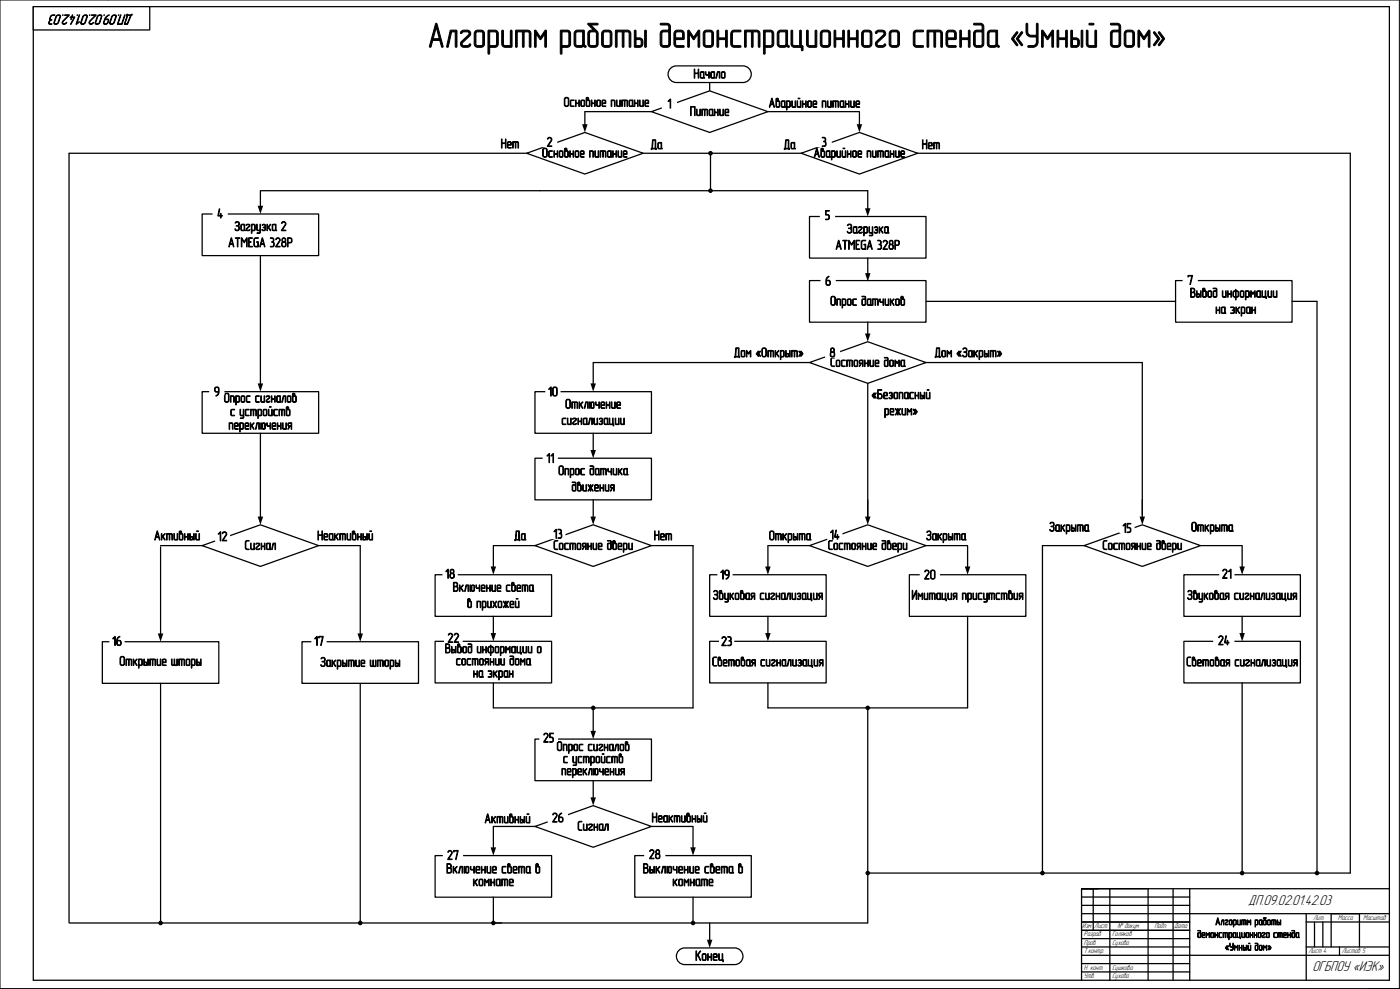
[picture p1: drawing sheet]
<svg xmlns="http://www.w3.org/2000/svg" width="841mm" height="594mm" viewBox="0 0 841 594" stroke-linecap="round" stroke-linejoin="round" font-family="sans-serif">
<path d="M403 41l3-1h41a5 5 0 0 1 4 5 5 5 0 0 1-4 5h-41a5 5 0 0 1-4-4 5 5 0 0 1 1-5zM427 50v5" fill="none" stroke="#000" stroke-width=".76"/>
<path d="M391 67l36-12 35 12-35 13z" fill-rule="evenodd" fill="#fff"/>
<path d="M352 67h39M391 67l36-12 35 12-35 13zM462 67h54" fill="none" stroke="#000" stroke-width=".76"/>
<path d="M317 92l35-12 34 12-34 13z" fill-rule="evenodd" fill="#fff"/>
<path d="M317 92l35-12 34 12-34 13z" fill="none" stroke="#000" stroke-width=".76"/>
<path d="M481 92l35-12 36 12-36 13z" fill-rule="evenodd" fill="#fff"/>
<path d="M481 92l35-12 36 12-36 13z" fill="none" stroke="#000" stroke-width=".76"/>
<path d="M122 129h70v25h-70z" fill-rule="evenodd" fill="#fff"/>
<path d="M122 129h70v25h-70z" fill="none" stroke="#000" stroke-width=".76"/>
<path d="M487 130h70v25h-70z" fill-rule="evenodd" fill="#fff"/>
<path d="M487 130h70v25h-70z" fill="none" stroke="#000" stroke-width=".76"/>
<path d="M487 169h70v25h-70z" fill-rule="evenodd" fill="#fff"/>
<path d="M487 169h70v25h-70z" fill="none" stroke="#000" stroke-width=".76"/>
<path d="M707 169h70v25h-70z" fill-rule="evenodd" fill="#fff"/>
<path d="M707 169h70v25h-70zM556 181h151" fill="none" stroke="#000" stroke-width=".76"/>
<path d="M487 218l35-13 34 13-34 12z" fill-rule="evenodd" fill="#fff"/>
<path d="M487 218l35-13 34 13-34 12z" fill="none" stroke="#000" stroke-width=".76"/>
<path d="M487 328l35-13 34 13-34 12z" fill-rule="evenodd" fill="#fff"/>
<path d="M487 328l35-13 34 13-34 12z" fill="none" stroke="#000" stroke-width=".76"/>
<path d="M427 345h70v25h-70z" fill-rule="evenodd" fill="#fff"/>
<path d="M427 345h70v25h-70z" fill="none" stroke="#000" stroke-width=".76"/>
<path d="M546 345h71v25h-71z" fill-rule="evenodd" fill="#fff"/>
<path d="M462 328h25M556 328h26M546 345h71v25h-71z" fill="none" stroke="#000" stroke-width=".76"/>
<path d="M427 385h70v25h-70z" fill-rule="evenodd" fill="#fff"/>
<path d="M356 218h131M556 218h130M427 385h70v25h-70z" fill="none" stroke="#000" stroke-width=".76"/>
<path d="M322 235h70v25h-70z" fill-rule="evenodd" fill="#fff"/>
<path d="M322 235h70v25h-70z" fill="none" stroke="#000" stroke-width=".76"/>
<path d="M322 275h70v25h-70z" fill-rule="evenodd" fill="#fff"/>
<path d="M322 275h70v25h-70z" fill="none" stroke="#000" stroke-width=".76"/>
<path d="M322 328l34-13 35 13-35 12z" fill-rule="evenodd" fill="#fff"/>
<path d="M322 328l34-13 35 13-35 12z" fill="none" stroke="#000" stroke-width=".76"/>
<path d="M262 345h70v25h-70z" fill-rule="evenodd" fill="#fff"/>
<path d="M262 345h70v25h-70z" fill="none" stroke="#000" stroke-width=".76"/>
<path d="M262 385h70v25h-70z" fill-rule="evenodd" fill="#fff"/>
<path d="M296 328h26M391 328h26M262 385h70v25h-70z" fill="none" stroke="#000" stroke-width=".76"/>
<path d="M322 444h70v25h-70z" fill-rule="evenodd" fill="#fff"/>
<path d="M322 444h70v25h-70z" fill="none" stroke="#000" stroke-width=".76"/>
<path d="M322 497l34-13 35 13-35 12z" fill-rule="evenodd" fill="#fff"/>
<path d="M322 497l34-13 35 13-35 12z" fill="none" stroke="#000" stroke-width=".76"/>
<path d="M262 514h70v25h-70z" fill-rule="evenodd" fill="#fff"/>
<path d="M296 497h26M391 497h26M262 514h70v25h-70z" fill="none" stroke="#000" stroke-width=".76"/>
<path d="M382 514h70v25h-70z" fill-rule="evenodd" fill="#fff"/>
<path d="M382 514h70v25h-70z" fill="none" stroke="#000" stroke-width=".76"/>
<path d="M651 328l35-13 36 13-36 12z" fill-rule="evenodd" fill="#fff"/>
<path d="M651 328l35-13 36 13-36 12z" fill="none" stroke="#000" stroke-width=".76"/>
<path d="M711 345h71v25h-71z" fill-rule="evenodd" fill="#fff"/>
<path d="M711 345h71v25h-71z" fill="none" stroke="#000" stroke-width=".76"/>
<path d="M711 385h71v25h-71z" fill-rule="evenodd" fill="#fff"/>
<path d="M627 328h24M722 328h24M711 385h71v25h-71z" fill="none" stroke="#000" stroke-width=".76"/>
<path d="M408 571l2-1h2h30a5 5 0 0 1 5 5 5 5 0 0 1-5 5h-30a5 5 0 0 1-5-3 5 5 0 0 1 1-6z" fill-rule="evenodd" fill="#fff"/>
<g fill="none" stroke="#000" stroke-width=".76">
<path d="M522 155v10M522 194v7M776 181h15v344M356 218v13M686 218v92M522 230v82M356 260v11M356 300v11M296 328v13M417 328v97h-121v-15M462 328v13M582 328v13"/>
<path d="M627 328v197M746 328v13M296 370v11M462 370v11M582 370v55h-60M746 370v11M462 410v15h59M746 410v115M356 426v14M522 427v128M356 469v11M296 497v13"/>
<path d="M417 497v13M296 539v15M417 539v15M522 525h289M297 555h224M408 571l2-1h2h30a5 5 0 0 1 5 5 5 5 0 0 1-5 5h-30a5 5 0 0 1-5-3 5 5 0 0 1 1-6z"/>
</g>
<g fill="#000">
<path d="M520 164h3l-1 5zM520 200h3l-1 5zM355 230h3l-2 5zM355 270h3l-2 5zM355 310h3l-2 5zM295 340h3l-2 5zM460 340h3l-1 5zM580 340h3l-1 5zM745 340h3l-2 5zM295 380h3l-2 5zM460 380h3l-1 5zM745 380h3l-2 5z"/>
<path d="M355 439h3l-2 5zM355 479h3l-2 5zM295 509h3l-2 5zM415 509h3l-1 5z"/>
</g>
<path d="M122 235h70v25h-70z" fill-rule="evenodd" fill="#fff"/>
<path d="M122 235h70v25h-70z" fill="none" stroke="#000" stroke-width=".76"/>
<path d="M122 328l34-13 35 13-35 12z" fill-rule="evenodd" fill="#fff"/>
<path d="M122 328l34-13 35 13-35 12z" fill="none" stroke="#000" stroke-width=".76"/>
<path d="M61 386h71v25h-71z" fill-rule="evenodd" fill="#fff"/>
<path d="M96 328h26M191 328h25M61 386h71v25h-71z" fill="none" stroke="#000" stroke-width=".76"/>
<path d="M182 386h70v25h-70z" fill-rule="evenodd" fill="#fff"/>
<g fill="none" stroke="#000" stroke-width=".76">
<path d="M352 67v8M516 67v8M42 92h275M42 92v462M386 92h96M427 92v22M552 92h259M811 92v433M156 115v9M156 115h366v11M156 154v77M156 260v51"/>
<path d="M522 300v11M686 300v11M96 329v52M216 328v53M182 386h70v25h-70zM96 411v144M216 411v143M42 555h260M427 555v10"/>
<circle cx="427" cy="92" r="1"/>
<circle cx="357" cy="425" r="1"/>
<circle cx="521" cy="425" r="1"/>
<circle cx="521" cy="525" r="1"/>
<circle cx="626" cy="525" r="1"/>
<circle cx="747" cy="525" r="1"/>
<circle cx="792" cy="525" r="1"/>
<circle cx="97" cy="555" r="1"/>
<circle cx="217" cy="555" r="1"/>
<circle cx="297" cy="555" r="1"/>
<circle cx="416" cy="555" r="1"/>
</g>
<g fill="#000">
<path d="M350 75h3l-1 5zM515 75h3l-2 5zM155 124h3l-2 5zM520 125h3l-1 5zM155 230h3l-2 5zM155 310h3l-2 5zM520 310h3l-1 5zM685 310h3l-2 5zM95 381h3l-2 5zM215 381h3l-2 5zM425 565h3l-1 5z"/>
<circle cx="427" cy="92" r="1"/>
<circle cx="357" cy="425" r="1"/>
<circle cx="521" cy="425" r="1"/>
<circle cx="521" cy="525" r="1"/>
<circle cx="626" cy="525" r="1"/>
<circle cx="747" cy="525" r="1"/>
<circle cx="792" cy="525" r="1"/>
<circle cx="97" cy="555" r="1"/>
<circle cx="217" cy="555" r="1"/>
<circle cx="297" cy="555" r="1"/>
<circle cx="416" cy="555" r="1"/>
</g>
<path d="M398 60h8v5h-8z" fill-rule="evenodd" fill="#fff"/>
<path d="M398 60h8v5h-8z" fill="none" stroke="#fff" stroke-width=".76"/>
<path d="M326 83h9v5h-9z" fill-rule="evenodd" fill="#fff"/>
<path d="M326 83h9v5h-9z" fill="none" stroke="#fff" stroke-width=".76"/>
<path d="M491 83h8v5h-8z" fill-rule="evenodd" fill="#fff"/>
<path d="M491 83h8v5h-8z" fill="none" stroke="#fff" stroke-width=".76"/>
<path d="M128 126h9v5h-9z" fill-rule="evenodd" fill="#fff"/>
<path d="M128 126h9v5h-9z" fill="none" stroke="#fff" stroke-width=".76"/>
<path d="M493 127h8v5h-8z" fill-rule="evenodd" fill="#fff"/>
<path d="M493 127h8v5h-8z" fill="none" stroke="#fff" stroke-width=".76"/>
<path d="M494 167h8v5h-8z" fill-rule="evenodd" fill="#fff"/>
<path d="M494 167h8v5h-8z" fill="none" stroke="#fff" stroke-width=".76"/>
<path d="M711 166h9v5h-9z" fill-rule="evenodd" fill="#fff"/>
<path d="M711 166h9v5h-9z" fill="none" stroke="#fff" stroke-width=".76"/>
<path d="M496 210h9v5h-9z" fill-rule="evenodd" fill="#fff"/>
<path d="M496 210h9v5h-9z" fill="none" stroke="#fff" stroke-width=".76"/>
<path d="M126 234h9v3h-9z" fill-rule="evenodd" fill="#fff"/>
<path d="M126 234h9v3h-9z" fill="none" stroke="#fff" stroke-width=".76"/>
<path d="M328 233h9v5h-9z" fill-rule="evenodd" fill="#fff"/>
<path d="M328 233h9v5h-9z" fill="none" stroke="#fff" stroke-width=".76"/>
<path d="M130 320h8v5h-8z" fill-rule="evenodd" fill="#fff"/>
<path d="M130 320h8v5h-8z" fill="none" stroke="#fff" stroke-width=".76"/>
<path d="M326 273h9v5h-9z" fill-rule="evenodd" fill="#fff"/>
<path d="M326 273h9v5h-9z" fill="none" stroke="#fff" stroke-width=".76"/>
<path d="M331 319h8v5h-8z" fill-rule="evenodd" fill="#fff"/>
<path d="M331 319h8v5h-8z" fill="none" stroke="#fff" stroke-width=".76"/>
<path d="M498 319h8v5h-8z" fill-rule="evenodd" fill="#fff"/>
<path d="M498 319h8v5h-8z" fill="none" stroke="#fff" stroke-width=".76"/>
<path d="M673 315h9v5h-9z" fill-rule="evenodd" fill="#fff"/>
<path d="M673 315h9v5h-9z" fill="none" stroke="#fff" stroke-width=".76"/>
<path d="M66 383h8v5h-8z" fill-rule="evenodd" fill="#fff"/>
<path d="M66 383h8v5h-8z" fill="none" stroke="#fff" stroke-width=".76"/>
<path d="M188 383h8v5h-8z" fill-rule="evenodd" fill="#fff"/>
<path d="M188 383h8v5h-8z" fill="none" stroke="#fff" stroke-width=".76"/>
<path d="M266 343h9v5h-9z" fill-rule="evenodd" fill="#fff"/>
<path d="M266 343h9v5h-9z" fill="none" stroke="#fff" stroke-width=".76"/>
<path d="M432 343h8v5h-8z" fill-rule="evenodd" fill="#fff"/>
<path d="M432 343h8v5h-8z" fill="none" stroke="#fff" stroke-width=".76"/>
<path d="M553 343h11v5h-11z" fill-rule="evenodd" fill="#fff"/>
<path d="M553 343h11v5h-11z" fill="none" stroke="#fff" stroke-width=".76"/>
<path d="M733 343h9v5h-9z" fill-rule="evenodd" fill="#fff"/>
<path d="M733 343h9v5h-9z" fill="none" stroke="#fff" stroke-width=".76"/>
<path d="M267 382h11v4h-11z" fill-rule="evenodd" fill="#fff"/>
<path d="M267 382h11v4h-11z" fill="none" stroke="#fff" stroke-width=".76"/>
<path d="M432 383h9v5h-9z" fill-rule="evenodd" fill="#fff"/>
<path d="M432 383h9v5h-9z" fill="none" stroke="#fff" stroke-width=".76"/>
<path d="M729 383h12v5h-12z" fill-rule="evenodd" fill="#fff"/>
<path d="M729 383h12v5h-12z" fill="none" stroke="#fff" stroke-width=".76"/>
<path d="M324 442h11v4h-11z" fill-rule="evenodd" fill="#fff"/>
<path d="M324 442h11v4h-11z" fill="none" stroke="#fff" stroke-width=".76"/>
<path d="M330 489h11v5h-11z" fill-rule="evenodd" fill="#fff"/>
<path d="M330 489h11v5h-11z" fill="none" stroke="#fff" stroke-width=".76"/>
<path d="M266 512h12v5h-12z" fill-rule="evenodd" fill="#fff"/>
<path d="M266 512h12v5h-12z" fill="none" stroke="#fff" stroke-width=".76"/>
<path d="M388 511h12v5h-12z" fill-rule="evenodd" fill="#fff"/>
<path d="M388 511h12v5h-12z" fill="none" stroke="#fff" stroke-width=".76"/>
<circle cx="427" cy="115" r="1" fill="#000"/>
<g fill="none" stroke="#000" stroke-width=".76">
<path d="M20 4h815v585h-815z"/>
<circle cx="427" cy="115" r="1"/>
</g>
<path d="M0 0v594M841 0v594" fill="none" stroke="#000" stroke-width=".6"/>
<path d="M20 4h70v14h-70z" fill-rule="evenodd" fill="#fff"/>
<g fill="none" stroke="#000" stroke-width=".76">
<path d="M20 4h70v14h-70zM650 534h7v25M650 534h17v55M650 534v55M650 539h65M660 534h-10h185M667 534h23v55M705 534v55M715 534v15h120M650 549h65v40M650 544h65M650 554h65"/>
<path d="M650 559h65M785 554h50M785 549v40M790 554v15M795 554v15M650 564h65M650 569h65M650 574h185M650 579h65M785 569h50M800 569v-20h17v20M805 569v5"/>
<path d="M650 584h65"/>
</g>
<path d="M0 0h841M0 594h841" fill="none" stroke="#000" stroke-width=".6"/>
<text font-size="21.2" x="257" y="28">Алгоритм работы демонстрационного стенда «Умный дом»</text>
<g font-size="8.9">
<text x="80" y="9" transform="rotate(-180 80 9)">ДП.09.02.01.42.03</text>
<text x="750" y="544">ДП.09.02.01.42.03</text>
<text x="789" y="584">ОГБПОУ «ИЭК»</text>
</g>
<g font-size="8.5">
<text x="268" y="525">Включение света в</text>
<text x="386" y="525">Выключение света в</text>
<text x="284" y="532">комнате</text>
<text x="404" y="532">комнате</text>
<text x="418" y="577">Конец</text>
</g>
<g font-size="8.1">
<text x="417" y="47">Начало</text>
<text x="339" y="64">Основное питание</text>
<text x="401" y="65">1</text>
<text x="462" y="65">Аварийное питание</text>
<text x="415" y="70">Питание</text>
<text x="301" y="89">Нет</text>
<text x="329" y="88">2</text>
<text x="391" y="90">Да</text>
<text x="471" y="90">Да</text>
<text x="494" y="88">3</text>
<text x="554" y="90">Нет</text>
<text x="326" y="95">Основное питание</text>
<text x="489" y="95">Аварийное питание</text>
<text x="131" y="131">4</text>
<text x="496" y="132">5</text>
<text x="141" y="139">Загрузка 2</text>
<text x="509" y="140">Загрузка</text>
<text x="137" y="148">ATMEGA 328P</text>
<text x="502" y="150">ATMEGA 328P</text>
<text x="496" y="172">6</text>
<text x="714" y="171">7</text>
<text x="715" y="179">Вывод информации</text>
<text x="499" y="184">Опрос датчиков</text>
<text x="730" y="188">на экран</text>
<text x="441" y="215">Дом «Открыт»</text>
<text x="499" y="215">8</text>
<text x="562" y="215">Дом «Закрыт»</text>
<text x="499" y="220">Состояние дома</text>
<text x="129" y="238">9</text>
<text x="329" y="238">10</text>
<text x="524" y="240">«Безопасный</text>
<text x="134" y="242">Опрос сигналов</text>
<text x="340" y="245">Отключение</text>
<text x="138" y="250">с устройств</text>
<text x="531" y="249">режим»</text>
<text x="137" y="258">переключения</text>
<text x="337" y="255">сигнализации</text>
<text x="328" y="278">11</text>
<text x="335" y="285">Опрос датчика</text>
<text x="343" y="295">движения</text>
<text x="333" y="324">13</text>
<text x="630" y="319">Закрыта</text>
<text x="675" y="320">15</text>
<text x="716" y="319">Открыта</text>
<text x="93" y="325">Активный</text>
<text x="131" y="325">12</text>
<text x="191" y="325">Неактивный</text>
<text x="309" y="325">Да</text>
<text x="393" y="325">Нет</text>
<text x="462" y="325">Открыта</text>
<text x="499" y="324">14</text>
<text x="556" y="325">Закрыта</text>
<text x="147" y="330">Сигнал</text>
<text x="333" y="330">Состояние двери</text>
<text x="498" y="330">Состояние двери</text>
<text x="663" y="330">Состояние двери</text>
<text x="268" y="348">18</text>
<text x="734" y="348">21</text>
<text x="433" y="348">19</text>
<text x="555" y="348">20</text>
<text x="272" y="355">Включение света</text>
<text x="281" y="365">в прихожей</text>
<text x="428" y="360">Звуковая сигнализация</text>
<text x="548" y="360">Имитация присутствия</text>
<text x="713" y="360">Звуковая сигнализация</text>
<text x="67" y="388">16</text>
<text x="189" y="388">17</text>
<text x="269" y="386">22</text>
<text x="433" y="388">23</text>
<text x="732" y="388">24</text>
<text x="267" y="392">Вывод информации о</text>
<text x="72" y="400">Открытие шторы</text>
<text x="192" y="401">Закрытие шторы</text>
<text x="274" y="400">состоянии дома</text>
<text x="428" y="400">Световая сигнализация</text>
<text x="713" y="400">Световая сигнализация</text>
<text x="284" y="407">на экран</text>
<text x="326" y="446">25</text>
<text x="334" y="451">Опрос сигналов</text>
<text x="338" y="458">с устройств</text>
<text x="337" y="466">переключения</text>
<text x="291" y="495">Активный</text>
<text x="332" y="494">26</text>
<text x="392" y="494">Неактивный</text>
<text x="347" y="499">Сигнал</text>
<text x="269" y="517">27</text>
<text x="390" y="516">28</text>
</g>
<g font-size="6.3">
<text x="730" y="556">Алгоритм работы</text>
<text x="719" y="563">демонстрационного стенда</text>
<text x="736" y="571">«Умный дом»</text>
</g>
<g font-size="4.5">
<text x="650" y="558">Изм.</text>
<text x="658" y="558">Лист.</text>
<text x="672" y="558">№ докум.</text>
<text x="694" y="558">Подп.</text>
<text x="706" y="558">Дата</text>
<text x="789" y="553">Лит.</text>
<text x="804" y="553">Масса</text>
<text x="819" y="553">Масштаб</text>
<text x="651" y="563">Разраб.</text>
<text x="668" y="563">Голяков</text>
<text x="651" y="568">Пров.</text>
<text x="668" y="568">Сухова</text>
<text x="651" y="573">Т.контр.</text>
<text x="786" y="573">Лист 4</text>
<text x="806" y="573">Листов 5</text>
<text x="651" y="583">Н. конт.</text>
<text x="651" y="588">Утв.</text>
<text x="668" y="588">Сухова .</text>
<text x="668" y="583">Сушкова</text>
</g>
</svg>
